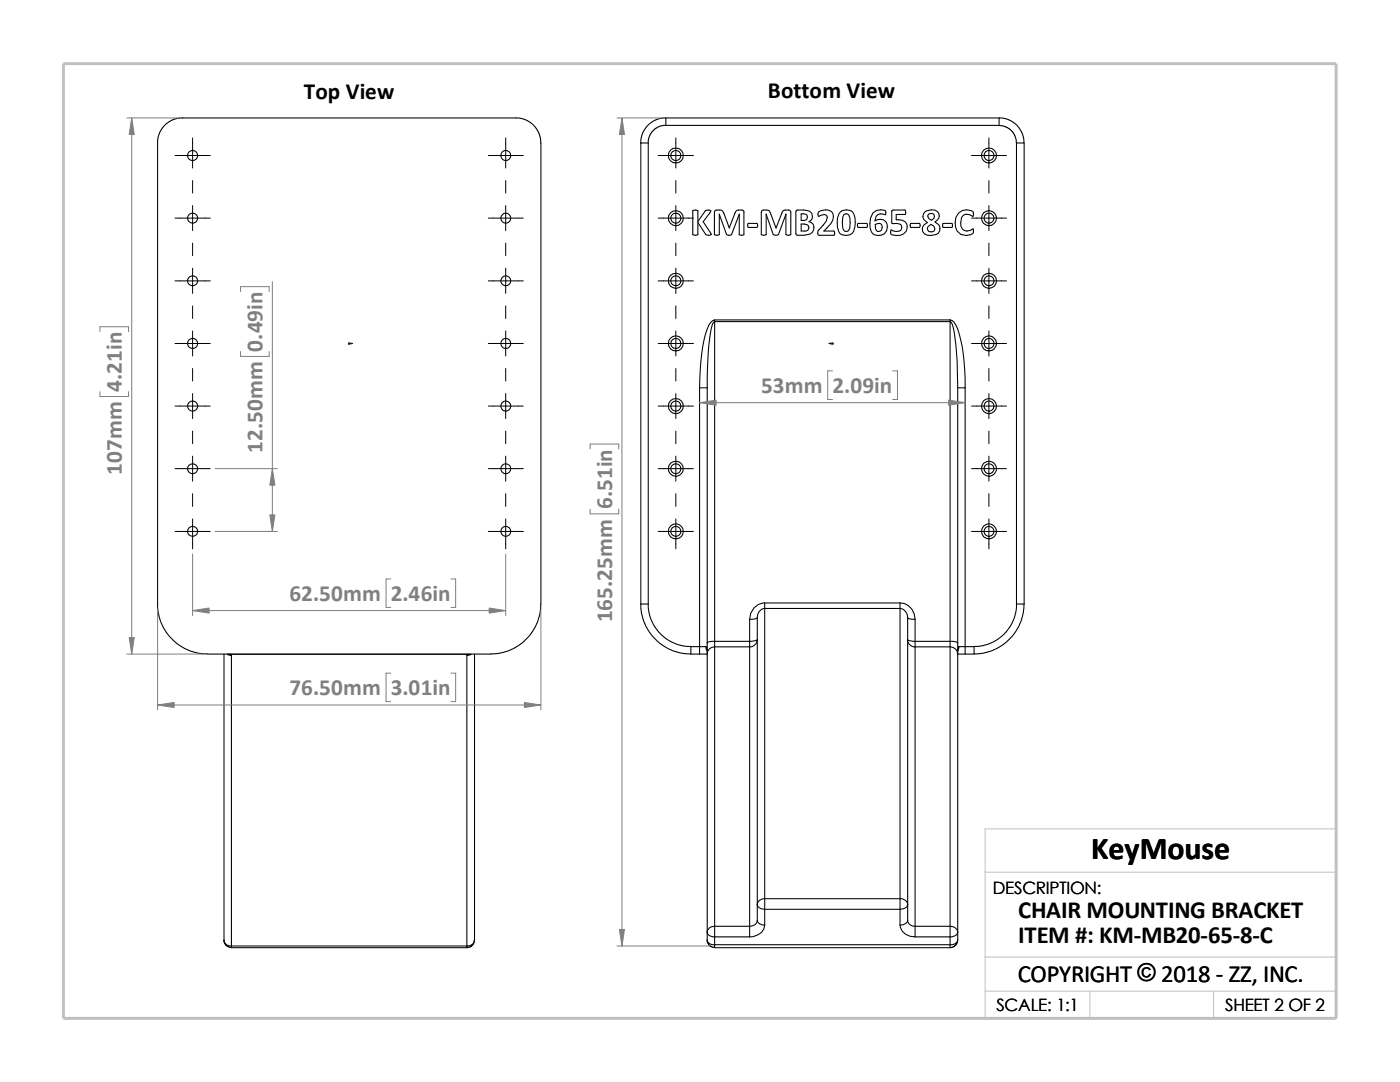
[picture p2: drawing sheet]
<svg xmlns="http://www.w3.org/2000/svg" width="279mm" height="216mm" viewBox="0 0 279 216" stroke-linecap="round" stroke-linejoin="round" font-family="sans-serif">
<path d="M196.6 174h70.1M196.6 191h70.1M196.6 197.8h70.1M217.5 197.8v5.4M242.2 197.8v5.4M26.8 203.2h239.9v-37.8h-70.1v37.8" fill="none" stroke="#c0c0c0" stroke-width=".2"/>
<path d="M12.7 12.7h254v190.5h-254z" fill="none" stroke="#c0c0c0" stroke-width=".59"/>
<g fill="none" stroke="#000" stroke-width=".21">
<path d="M31.5 28.5l.2-1.6 .9-1.7 1.5-1.1 1.7-.6h67.7l1.8 .6 1.4 1.1 1 1.7 .2 1.6v92M31.5 28.5v92.9l.4 2.3 .7 1.5 .9 1.5 1.4 1.4 1.8 1.2 1.6 .7 1.5 .4 1.6 .1M127.9 28.5v92M127.9 28.5h1.5M129.4 28.5v92M132.9 23.5l-.9 .1-1.1 .3-1.1 .7-.7 .6-1 1.7-.2 1.6M132.9 23.5h66.5M132.9 25h-.6l-.9 .3-1.1 .8-.8 1.3-.1 1.1M132.9 23.5v1.5M199.4 23.5v1.5h-66.5M199.4 23.5l.9 .1 1 .3 .8 .4 .9 .8 1 1.5 .3 1v.9M199.4 25.1l1.3 .2 1.1 .7 .7 1 .4 1.5"/>
<path d="M202.9 28.5v92M202.9 28.5h1.5v92M138.3 42l.5-.1 .5 .1v2.2l1.5-2.1 .6-.2 .5 .2-1.6 2.1 1.6 2.6a.87 .87 0 0 1-1.1 0l-1.5-2.4v2.4a.85 .85 0 0 1-1 0zM143.6 42.8v4l-.8 .1-.2-.1v-4.5l.1-.3a1.29 1.29 0 0 1 1.7 .5l1.1 3M143.6 42.8l1.4 4a.85 .85 0 0 0 1 0l1.5-4M143.6 42.8h.1M145.5 45.5h.1M147.5 42.8v4a.72 .72 0 0 0 1 0l-.1-4.7a1.18 1.18 0 0 0-1.7 .4l-1.2 3M147.5 42.8h.1M149.3 44.6h1.7a.49 .49 0 0 1 0 .8h-1.6l-.2-.2zM152.9 42.8v4l-.5 .1-.5-.1v-4.5l.2-.3a1.31 1.31 0 0 1 1.4 .1l1.4 3.4 1.1-3a.71 .71 0 0 1 .7-.6l.9 .1 .2 .2v4.6a.76 .76 0 0 1-.9 0l-.1-4M152.9 42.8l1.4 4a.91 .91 0 0 0 1.1 0l1.4-4"/>
<path d="M152.9 42.8h.1M156.8 42.8h.1M158.9 42a2.51 2.51 0 0 1 2.1 0 1.17 1.17 0 0 1 1.1 .9 1.17 1.17 0 0 1-.6 1.3 1.29 1.29 0 0 1 1 1.2 1.29 1.29 0 0 1-.8 1.3l-1.2 .2h-1.4l-.3-.2zM159.9 44.7a1.17 1.17 0 0 1 1.5 .5 .65 .65 0 0 1-.1 .7 .65 .65 0 0 1-.7 .2h-.7zM159.9 42.7l1 .1a.69 .69 0 0 1 .2 .7 .69 .69 0 0 1-.7 .5h-.5zM163.4 42.2a2.37 2.37 0 0 1 2.6 0 1.87 1.87 0 0 1-.2 2.4l-1.4 1.5h2a.61 .61 0 0 1 0 .8h-3.1a.91 .91 0 0 1 .1-1.1l1.5-1.6 .2-.8a.64 .64 0 0 0-.6-.6l-1.1 .4-.2-.5zM167.7 42.3a1.72 1.72 0 0 1 1.9-.4 1.72 1.72 0 0 1 1 1.6 4.2 4.2 0 0 1-.5 3 1.72 1.72 0 0 1-1.9 .4 1.72 1.72 0 0 1-1.1-1.6 3.7 3.7 0 0 1 .6-3zM168.4 42.8a.72 .72 0 0 1 1 .1 4 4 0 0 1-.1 3.1 .67 .67 0 0 1-.9 0 4.3 4.3 0 0 1 0-3.2zM171.2 44.6h1.7a.56 .56 0 0 1 0 .8h-1.7l-.1-.4zM174.2 42.5a2.28 2.28 0 0 1 2.5-.4l.1 .5-.1 .2a1.46 1.46 0 0 0-1.9 .4l-.2 .9a1.54 1.54 0 0 1 2 0 1.54 1.54 0 0 1 .4 1.9 1.75 1.75 0 0 1-1.9 1 1.75 1.75 0 0 1-1.4-1.5v-2zM174.7 44.8a.82 .82 0 0 1 1.3 .2l-.1 .9a.66 .66 0 0 1-1.1 0zM178 42.1l.2-.2h2.4a.67 .67 0 0 1 0 .9h-1.7v1.1h.3a1.57 1.57 0 0 1 1.9 1.2 1.57 1.57 0 0 1-1.4 1.8 2.78 2.78 0 0 1-1.9-.2 .66 .66 0 0 1 .1-.8 1.82 1.82 0 0 0 1.8 .1 .82 .82 0 0 0-.2-1.3l-1.5-.2z"/>
<path d="M181.7 44.6h1.7a.49 .49 0 0 1 0 .8h-1.6l-.1-.2zM184.5 42.4a2.01 2.01 0 0 1 2.9 .2 1.31 1.31 0 0 1-.8 1.7l.8 .6a1.36 1.36 0 0 1-.5 1.9 2.06 2.06 0 0 1-2.8-.6 1.38 1.38 0 0 1 1-1.8l-.7-.5a1.22 1.22 0 0 1 .1-1.5zM185.3 45.2l.5-.4a.91 .91 0 0 1 .7 1.1 .78 .78 0 0 1-.8 .4 .78 .78 0 0 1-.6-.7zM185.3 42.8a.73 .73 0 0 1 1.2 .4l-.1 .4-.5 .3-.4-.2a.65 .65 0 0 1-.2-.9zM188.1 44.7l1.8-.1a.56 .56 0 0 1 0 .8h-1.7zM191.3 42.5a2.31 2.31 0 0 1 2.9-.2l.1 .7-.2 .2a1.43 1.43 0 0 0-2.2 .2 1.93 1.93 0 0 0 .6 2.6 1.83 1.83 0 0 0 1.7-.3v.9a2.21 2.21 0 0 1-2.5 .1 2.21 2.21 0 0 1-1.1-2.2l.2-1.1zM139.6 77.4v51.6M139.6 77.4h1.5M141.1 77.4v50.9M142.6 63.8v.4M142.6 64.2v63.8M142.6 64.2h47"/>
<path d="M142.6 63.8h47M142.6 63.8a2.31 2.31 0 0 0-1.5 1.9 38 38 0 0 0-1.5 11.7M142.6 64.2a2.53 2.53 0 0 0-.8 2.1l-.4 3.9-.3 7.2M189.6 64.2a2.53 2.53 0 0 1 .8 2.1l.6 5.6 .1 5.5M189.6 63.8a2.24 2.24 0 0 1 1.5 1.9 36.5 36.5 0 0 1 1.5 11.7M189.6 63.8v.4M189.6 64.2v63.8M191.1 77.4h1.5M191.1 77.4v50.9M192.6 77.4v51.6M44.7 130.5v57.1M45.3 130.5l.9 .3"/>
<path d="M45.6 130.5l.4 .1M46 130.6l.2 .2M46 130.6h47.4M46.2 130.8v58M93.2 130.8v58M93.4 130.6l-.2 .2M93.8 130.5l-.4 .1M94 130.5l-.8 .3M94.7 130.5v57.1M107.9 120.5l-.1 1.6-.4 1.6-.6 1.5-1 1.5-1.7 1.7-1.4 .9-1.6 .7-1.6 .4-1.5 .1h-56.6M127.9 120.5l.1 1.8 .6 2 .9 1.8 1.1 1.2 1.7 1.5 1.7 1 2 .5 1.9 .2M127.9 120.5h1.5"/>
<path d="M129.4 120.5l.1 1.5 .4 1.5 .7 1.5 1.2 1.5 1.6 1.3 1.5 .7 1.5 .4 1.5 .1M137.9 130.5h1.7M139.6 129h1.3M139.6 130.5h1.5M139.6 129h-1.7v1.5M139.6 129v1.5M140.9 129l.2 .7M140.9 129l.2 .9M141.1 130.5v55.5M141.1 128.3v2.2M142.6 129.1v55.7M142.6 128v1.1"/>
<path d="M142.6 129.1h7M142.6 128h7M142.6 129.1a1.45 1.45 0 0 0-1.5 1.4M142.6 128a1.71 1.71 0 0 0-1.5 .3M149.6 123.6v4.4M149.6 129.1v55.7M149.6 128v1.1M149.6 128l1.3-.2 .2-.2a1.52 1.52 0 0 1-1.5 1.5M151.1 123.2v57.3M151.1 123.2a1.92 1.92 0 0 1-1.5 .4M152.6 121.4v57.9M152.6 120.3v1.1"/>
<path d="M152.6 121.4h-.1a1.62 1.62 0 0 0-1.4 1.8M152.6 120.3a3.1 3.1 0 0 0-3 3.3M152.6 121.4h27M152.6 120.3h27M179.6 121.4v57.9M179.6 121.4a1.72 1.72 0 0 1 1.5 1.8M179.6 120.3a3.1 3.1 0 0 1 3 3.3M179.6 120.3v1.1M181.1 123.2v57.3M181.1 123.2a1.71 1.71 0 0 0 1.5 .4M182.6 129.1h7M182.6 123.6v4.4"/>
<path d="M182.6 128h7M182.6 128l-1.2-.2-.3-.2a1.45 1.45 0 0 0 1.5 1.5M182.6 129.1v55.7M182.6 128v1.1M189.6 129.1v55.7M189.6 129.1a1.52 1.52 0 0 1 1.5 1.4M189.6 128v1.1M189.6 128a1.92 1.92 0 0 1 1.5 .3M191.1 130.5h1.5M191.1 130.5v55.5M191.1 128.3v2.2M191.4 129l-.2 .1-.1 .6"/>
<path d="M191.4 129l-.3 .9M191.4 129h1.2M192.6 129h1.8M192.6 129v1.5M194.4 129v1.5h-1.8M202.9 120.5l-.1 1.5-.4 1.5-.8 1.5-1.2 1.5-1.6 1.3-1.4 .7-1.6 .4-1.4 .1M202.9 120.5h1.5M204.4 120.5l-.2 1.8-.6 2-1.3 2.4-1.4 1.4-1.8 1.2-1.6 .7-1.5 .4-1.6 .1M152.6 179.3v2.1M152.6 179.3h27M152.6 179.3a1.33 1.33 0 0 0-1.5 1.2M179.6 179.3v2.1"/>
<path d="M179.6 179.3a1.4 1.4 0 0 1 1.5 1.2M44.7 187.6l.1 .7 .4 .4 1 .4M44.7 187.6a1.33 1.33 0 0 0 1.5 1.2M46.2 188.8v.3h47M46.2 188.8h47M93.2 188.8v.3M94.7 187.6l-.4 1-.5 .4-.6 .1M94.7 187.6a1.4 1.4 0 0 1-1.5 1.2M141.1 186a1.25 1.25 0 0 0 1.5 .9M141.1 187.6a1.25 1.25 0 0 0 1.5 .9M141.1 186v1.6M141.1 187.6l.2 .7 .3 .4 1 .4"/>
<path d="M142.6 184.8v2.1M142.6 188.5v.6h47M142.6 186.9h7M142.6 188.5h47M142.6 186.9v1.6M142.6 184.8h7M142.6 184.8a1.33 1.33 0 0 0-1.5 1.2M149.6 184.8v2.1M151.1 180.5a1.34 1.34 0 0 0 1.5 .9M151.1 183.6a1.25 1.25 0 0 0 1.5 1M151.1 183.6a1.33 1.33 0 0 1-1.5 1.2M151.1 180.5v3.1"/>
<path d="M152.6 184.6a2.65 2.65 0 0 1-3 2.3M152.6 181.4h27M152.6 181.4v3.2M179.6 184.6a2.64 2.64 0 0 0 3 2.3M179.6 181.4v3.2M181.1 180.5a1.45 1.45 0 0 1-1.5 .9M181.1 183.6a1.33 1.33 0 0 1-1.5 1M181.1 183.6a1.27 1.27 0 0 0 1.5 1.2M181.1 180.5v3.1M182.6 186.9h7M182.6 184.8h7M182.6 184.8v2.1"/>
<path d="M189.6 184.8v2.1M189.6 184.8a1.4 1.4 0 0 1 1.5 1.2M189.6 188.5v.6M189.6 186.9v1.6M191.1 187.6l-.3 1-.6 .4-.6 .1M191.1 186v1.6M191.1 186a1.33 1.33 0 0 1-1.5 .9M191.1 187.6a1.33 1.33 0 0 1-1.5 .9"/>
<circle cx="38.4" cy="31" r="1.01"/>
<circle cx="100.9" cy="31" r="1"/>
<circle cx="134.9" cy="31" r="1.5"/>
<circle cx="134.9" cy="31" r="1.01"/>
<circle cx="197.4" cy="31" r="1"/>
<circle cx="197.4" cy="31" r="1.49"/>
<circle cx="38.4" cy="56" r="1"/>
<circle cx="38.4" cy="43.5" r="1"/>
<circle cx="100.9" cy="56" r=".99"/>
<circle cx="100.9" cy="43.5" r=".99"/>
<circle cx="134.9" cy="56" r="1"/>
<circle cx="134.9" cy="43.5" r="1.51"/>
<circle cx="134.9" cy="56" r="1.51"/>
<circle cx="134.9" cy="43.5" r="1"/>
<circle cx="197.4" cy="56" r=".99"/>
<circle cx="197.4" cy="43.5" r=".99"/>
<circle cx="197.4" cy="43.5" r="1.5"/>
<circle cx="197.4" cy="56" r="1.5"/>
<circle cx="38.4" cy="68.5" r="1"/>
<circle cx="100.9" cy="68.5" r=".99"/>
<circle cx="134.9" cy="68.5" r="1.5"/>
<circle cx="134.9" cy="68.5" r="1"/>
<circle cx="197.4" cy="68.5" r="1.49"/>
<circle cx="197.4" cy="68.5" r=".99"/>
<circle cx="38.4" cy="81" r="1.01"/>
<circle cx="38.4" cy="93.5" r="1"/>
<circle cx="100.9" cy="81" r="1"/>
<circle cx="100.9" cy="93.5" r=".99"/>
<circle cx="134.9" cy="81" r="1.01"/>
<circle cx="134.9" cy="93.5" r="1.51"/>
<circle cx="134.9" cy="81" r="1.51"/>
<circle cx="134.9" cy="93.5" r="1"/>
<circle cx="197.4" cy="81" r="1"/>
<circle cx="197.4" cy="93.5" r=".99"/>
<circle cx="197.4" cy="81.1" r="1.5"/>
<circle cx="197.4" cy="93.5" r="1.5"/>
<circle cx="38.4" cy="106" r="1"/>
<circle cx="100.9" cy="106" r=".99"/>
<circle cx="134.9" cy="106" r="1.5"/>
<circle cx="134.9" cy="106" r="1"/>
<circle cx="197.4" cy="106" r="1.49"/>
<circle cx="197.4" cy="106" r=".99"/>
</g>
<g fill="#00f" stroke="#00f" stroke-width=".2">
<path d="M70 68.5h.4l-.4 .1z"/>
<path d="M165.4 68.5h.4v.1z"/>
</g>
<path d="M69.6 68.5h.8M69.6 68.4l.2 .3M69.7 68.5h.1M69.7 68.4v.3M69.8 68.4l-.3 .3M165.4 68.5h.9M166 68.4l.3 .3M166.1 68.5h.1M166.1 68.4v.3M166.2 68.4l-.3 .3" fill="none" stroke="#00f" stroke-width=".2"/>
<g fill="none" stroke="#000" stroke-width=".2">
<path d="M34.9 31h7.1M38.4 27.5v6M38.4 36v2.5M97.5 31h6.9M100.9 27.5v6M100.9 36v2.5M131.4 31h7M134.9 27.5v6M134.9 36v2.5M193.9 31h7M197.4 27.5v6M197.4 36v2.5"/>
<path d="M34.9 56h7.1M34.9 43.5h7.1M38.4 41v5M38.4 48.5v2.5M38.4 53.5v5M97.5 56h6.9M97.5 43.5h6.9M100.9 41v5M100.9 48.5v2.5M100.9 53.5v5M131.4 56h7M131.4 43.5h7"/>
<path d="M134.9 41v5M134.9 48.5v2.5M134.9 53.5v5M193.9 56h7M193.9 43.5h7M197.4 41v5M197.4 48.5v2.5M197.4 53.5v5M34.9 68.5h7.1M38.4 61v2.5M38.4 66v5M38.4 73.5v2.5"/>
<path d="M38.4 78.5v5M97.5 68.5h6.9M100.9 61v2.5M100.9 66v5M100.9 73.5v2.5M100.9 78.5v5M131.4 68.5h7M134.9 61v2.5M134.9 66v5M134.9 73.5v2.5M134.9 78.5v5M193.9 68.5h7"/>
<path d="M197.4 61v2.5M197.4 66v5M197.4 73.5v2.5M197.4 78.5v5M34.9 93.5h7.1M34.9 81h7.1M38.4 86v2.5M38.4 91v5M38.4 98.5v2.5M97.5 93.5h6.9M97.5 81h6.9M100.9 86v2.5"/>
<path d="M100.9 91v5M100.9 98.5v2.5M131.4 93.5h7M131.4 81h7M134.9 86v2.5M134.9 91v5M134.9 98.5v2.5M193.9 93.5h7M193.9 81h7M197.4 86v2.5M197.4 91v5M197.4 98.5v2.5"/>
<path d="M34.9 106h7.1M38.4 103.5v6M97.5 106h6.9M100.9 103.5v6M131.4 106h7M134.9 103.5v6M193.9 106h7M197.4 103.5v6"/>
</g>
<g fill="none" stroke="#808080" stroke-width=".2">
<path d="M25.3 23.5h10.1M26.3 23.5v107M123.1 23.5h8.8M124.1 23.5v165.3M48 58.2v-1h5.7v1M54.4 56.2v49.8M19.9 78.1v1h5.8v-1M19.9 66.2v-1h5.8v1M48 70.1v1h5.7v-1M166.2 74h-1v5.7h1M178.1 74h1v5.7h-1M42.9 93.5h12.5"/>
<path d="M117.8 89.6v-1h5.7v1M139.6 80.3h53M38.4 110.5v12.4M42.9 106h12.5M78 115.5h-1v5.7h1M90 115.5h.9v5.7h-.9M100.9 110.5v12.4M117.8 101.6v.9h5.7v-.9M25.3 130.5h15.1M31.5 121.5v20.1M38.4 121.8h62.5M78 134.3h-1v5.7h1"/>
<path d="M90 134.3h.9v5.7h-.9M107.9 121.5v20.1M31.5 140.7h76.4M123.1 188.8h18.5"/>
</g>
<g fill="#808080" stroke="#808080" stroke-width=".2">
<path d="M104.6 140.2l3.3 .5-3.3 .5z"/>
<path d="M31.5 140.7l3.3-.5v1z"/>
<path d="M97.6 121.3l3.3 .5-3.3 .5z"/>
<path d="M38.4 121.8l3.3-.5v1z"/>
<path d="M26.3 23.5l.5 3.3h-1z"/>
<path d="M25.8 127.2h1l-.5 3.3z"/>
<path d="M54.4 93.5l.5 3.3h-1.1z"/>
<path d="M53.8 102.7h1.1l-.5 3.3z"/>
<path d="M139.6 80.3l3.3-.5v1.1z"/>
<path d="M189.3 79.8l3.3 .5-3.3 .6z"/>
<path d="M123.6 185.5h1l-.5 3.3z"/>
<path d="M124.1 23.5l.5 3.3h-1z"/>
</g>
<text font-size="6.4" x="217.8" y="171.4">KeyMouse</text>
<g font-size="4.9">
<text x="203.2" y="183.2">CHAIR MOUNTING BRACKET</text>
<text x="203.2" y="188.1">ITEM #: KM-MB20-65-8-C</text>
<text x="203.1" y="195.9">COPYRIGHT © 2018 - ZZ, INC.</text>
<text x="203.1" y="195.9">COPYRIGHT ©</text>
</g>
<g font-size="4.6">
<text x="60.6" y="19.7">Top View</text>
<text x="153.2" y="19.6">Bottom View</text>
</g>
<g font-size="4.6" fill="#808080">
<text x="52.4" y="70.1" transform="rotate(-90 52.4 70.1)">0.49in</text>
<text x="24.3" y="78.1" transform="rotate(-90 24.3 78.1)">4.21in</text>
<text x="151.9" y="78.5">53mm</text>
<text x="166.2" y="78.5">2.09in</text>
<text x="24.3" y="94.8" transform="rotate(-90 24.3 94.8)">107mm</text>
<text x="52.4" y="90.4" transform="rotate(-90 52.4 90.4)">12.50mm</text>
<text x="122.2" y="101.6" transform="rotate(-90 122.2 101.6)">6.51in</text>
<text x="57.7" y="120">62.50mm</text>
<text x="78" y="120">2.46in</text>
<text x="122.2" y="124.2" transform="rotate(-90 122.2 124.2)">165.25mm</text>
<text x="57.7" y="138.8">76.50mm</text>
<text x="78" y="138.8">3.01in</text>
</g>
<g font-size="3.4">
<text x="198.2" y="178.5">DESCRIPTION:</text>
<text x="198.8" y="201.7">SCALE: 1:1</text>
<text x="244.5" y="201.7">SHEET 2 OF 2</text>
</g>
</svg>
